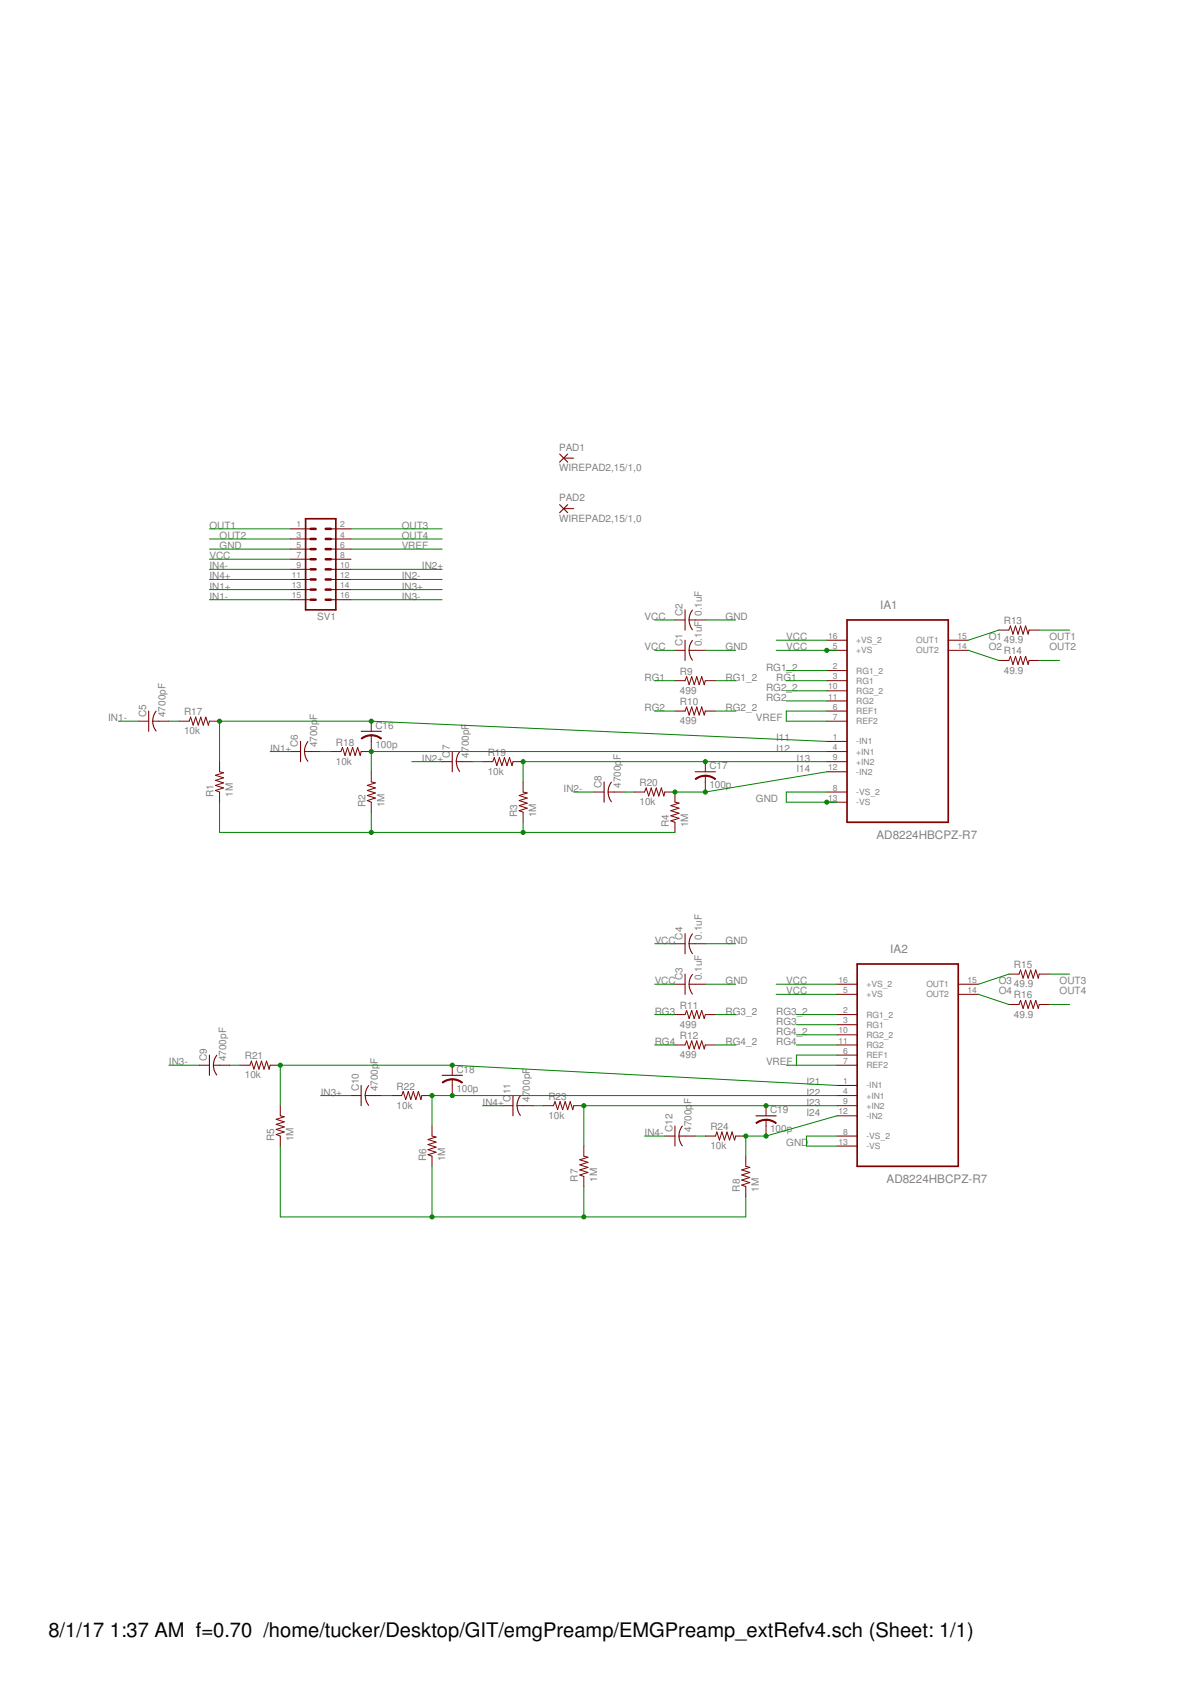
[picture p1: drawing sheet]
<svg xmlns="http://www.w3.org/2000/svg" width="210mm" height="297mm" viewBox="0 0 210 297" stroke-linecap="round" stroke-linejoin="round" font-family="sans-serif">
<g fill="none" stroke="#800000" stroke-width=".18">
<path d="M51 92.9h3.6M51 94.7h3.6M51 96.5h3.6M51 98.2h3.6M58.1 92.9h3.6M58.1 94.7h3.6M58.1 96.5h3.6M58.1 98.2h3.6M99 80.5h1.8M99 89.3h1.8M51 100h3.6M51 101.8h3.6"/>
<path d="M51 103.6h3.6M51 105.3h3.6M58.1 100h3.6M58.1 101.8h3.6M58.1 103.6h3.6M58.1 105.3h3.6M118.6 114.2h1.7M118.6 119.6h1.7l.3-.7 .5 1.4 .4-1.4 .4 1.4 .5-1.4 .4 1.4 .5-1.4 .4 1.4 .2-.7h1.8M118.6 108.9h1.7M121.1 114.2h2.8M121.1 108.9h2.8M145.2 112.5h3.6"/>
<path d="M145.2 114.2h3.6M145.2 117.8h3.6M145.2 119.6h3.6M166.6 112.5h3.5M166.6 114.2h3.5M175.4 110.7h1.8l.3-.7 .4 1.4 .5-1.4 .4 1.4 .5-1.4 .4 1.4 .4-1.4 .5 1.4 .2-.7h1.7M175.4 116h1.8l.3-.7 .4 1.4 .5-1.4 .4 1.4 .5-1.4 .4 1.4 .4-1.4 .5 1.4 .2-.7h1.7M24.3 126.7h1.8M26.8 126.7h2.9M31.5 126.7h1.7l.3-.7 .4 1.4 .5-1.4 .4 1.4 .5-1.4 .4 1.4 .5-1.4 .4 1.4 .2-.7h1.8M38.6 133.8v1.8l.7 .1-1.5 .5 1.5 .4-1.5 .5 1.5 .4-1.5 .5 1.5 .4-1.5 .5 .8 .2v1.8M51 132h1.8"/>
<path d="M53.5 132h2.8M65.2 129.2v2.8h-1.8l-.1 .7-.5-1.4-.4 1.4-.5-1.4-.4 1.4-.5-1.4-.4 1.4-.4-1.4-.3 .7h-1.8M65.2 135.6v1.8l.7 .1-1.4 .5 1.4 .4-1.4 .5 1.4 .4-1.4 .4 1.4 .5-1.4 .4 .7 .3v1.8M65.2 126.7v1.8M77.7 133.8h1.7M80.2 133.8h2.8M84.8 133.8h1.8l.2-.7 .5 1.4 .4-1.4 .5 1.4 .4-1.4 .4 1.4 .5-1.4 .4 1.4 .2-.7h1.8M91.9 137.4v1.7l.7 .2-1.4 .4 1.4 .5-1.4 .4 1.4 .5-1.4 .4 1.4 .5-1.4 .4 .7 .3v1.7M104.3 139.1h1.8M106.8 139.1h2.9M111.4 139.1h1.8l.3-.7 .4 1.4 .5-1.4 .4 1.4 .5-1.4 .4 1.4 .5-1.4 .4 1.4 .2-.7h1.8v1.8l.7 .2-1.5 .4 1.5 .5-1.5 .4 1.5 .5-1.5 .4 1.5 .4-1.5 .5 .8 .2v1.8M118.6 124.9h1.7l.3-.7 .5 1.4 .4-1.4 .4 1.4 .5-1.4 .4 1.4 .5-1.4 .4 1.4 .2-.7h1.8"/>
<path d="M123.9 133.8v1.8M123.9 136.3v2.8M145.2 121.3h3.6M145.2 123.1h3.6M145.2 124.9h3.6M145.2 126.7h3.6M145.2 130.2h3.6M145.2 132h3.6M145.2 133.8h3.6M145.2 135.6h3.6M145.2 139.1h3.6M145.2 140.9h3.6"/>
<path d="M118.6 172.9h1.7M118.6 178.2h1.7l.3-.7 .5 1.4 .4-1.4 .4 1.4 .5-1.4 .4 1.4 .5-1.4 .4 1.4 .2-.7h1.8M118.6 165.8h1.7M121.1 172.9h2.8M121.1 165.8h2.8M147 172.9h3.6M147 174.7h3.6M147 178.2h3.6M168.3 172.9h3.6M168.3 174.7h3.6M177.2 171.1h1.8l.3-.7 .4 1.4 .4-1.4 .5 1.4 .4-1.4 .5 1.4 .4-1.4 .5 1.4 .1-.7h1.8M177.2 176.4h1.8l.3-.7 .4 1.4 .4-1.4 .5 1.4 .4-1.4 .5 1.4 .4-1.4 .5 1.4 .1-.7h1.8"/>
<path d="M35 187.1h1.8M37.5 187.1h2.8M42.1 187.1h1.8l.3-.7 .4 1.4 .4-1.4 .5 1.4 .4-1.4 .5 1.4 .4-1.4 .5 1.4 .2-.7h1.7M49.2 194.2v1.8l.7 .2-1.4 .4 1.4 .5-1.4 .4 1.4 .5-1.4 .4 1.4 .4-1.4 .5 .7 .3v1.7M61.7 192.4h1.7M64.2 192.4h2.8M68.8 192.4h1.7l.3-.7 .5 1.4 .4-1.4 .5 1.4 .4-1.4 .4 1.4 .5-1.4 .4 1.4 .2-.7h1.8M75.9 197.8v1.8l.7 .1-1.4 .5 1.4 .4-1.4 .5 1.4 .4-1.4 .5 1.4 .4-1.4 .4 .7 .3v1.8M79.4 187.1v1.8M79.4 189.6v2.8M88.3 194.2h1.8M90.8 194.2h2.9"/>
<path d="M95.4 194.2h1.8l.3-.7 .4 1.4 .5-1.4 .4 1.4 .5-1.4 .4 1.4 .5-1.4 .4 1.4 .2-.7h1.8M116.8 199.6h1.8M118.6 183.6h1.7l.3-.8 .5 1.5 .4-1.5 .4 1.5 .5-1.5 .4 1.5 .5-1.5 .4 1.5 .2-.7h1.8M119.3 199.6h2.8M123.9 199.6h1.8l.2-.8 .5 1.5 .4-1.5 .5 1.5 .4-1.5 .4 1.5 .5-1.5 .4 1.5 .2-.7h1.8M134.6 194.2v1.8M134.6 196.7v2.9M147 180h3.6M147 181.8h3.6M147 183.6h3.6M147 185.3h3.6M147 187.1h3.6"/>
<path d="M147 190.7h3.6M147 192.4h3.6M147 194.2h3.6M147 196h3.6M147 199.6h3.6M102.6 201.3v1.8l.7 .2-1.5 .4 1.5 .5-1.5 .4 1.5 .5-1.5 .4 1.5 .5-1.5 .4 .8 .3v1.7M131 203.1v1.8l.7 .2-1.4 .4 1.4 .5-1.4 .4 1.4 .4-1.4 .5 1.4 .4-1.4 .5 .7 .2v1.8M147 201.3h3.6"/>
</g>
<path d="M53.7 91.1h5.3v16h-5.3zM148.8 108.9h17.8v35.5h-17.8zM150.6 169.3h17.7v35.6h-17.7z" fill="none" stroke="#800000" stroke-width=".3"/>
<g fill="none" stroke="#800000" stroke-width=".19">
<path d="M98.3 79.8l1.4 1.4M99.7 79.8l-1.4 1.4M98.3 88.6l1.4 1.5M99.7 88.6l-1.4 1.5M120.3 107.1v3.6M120.3 112.5v3.5M121.1 114.2a2.97 2.97 0 0 0 .5 1.8M121.1 108.9a2.97 2.97 0 0 0 .5 1.7M121.6 112.5a2.7 2.7 0 0 0-.6 1.7M121.6 107.2a2.81 2.81 0 0 0-.6 1.7M26.1 124.9v3.6M27.4 124.9a2.84 2.84 0 0 0 0 3.5"/>
<path d="M52.8 130.2v3.6M54.1 130.3a2.84 2.84 0 0 0 0 3.4M63.4 128.5h3.6M79.4 132v3.6M80.8 132a2.8 2.8 0 0 0-.1 3.5M106.1 137.4v3.5M106.8 139.1a2.85 2.85 0 0 0 .6 1.7M107.4 137.4a2.81 2.81 0 0 0-.6 1.7M122.1 135.6h3.6M120.3 164v3.6M120.3 171.1v3.6M121.1 172.9a2.97 2.97 0 0 0 .5 1.7"/>
<path d="M121.1 165.8a2.97 2.97 0 0 0 .5 1.7M121.6 171.2a2.7 2.7 0 0 0-.6 1.7M121.6 164a2.81 2.81 0 0 0-.6 1.8M36.8 185.3v3.6M38.1 185.4a2.84 2.84 0 0 0 0 3.4M63.4 190.7v3.5M64.7 190.7a2.76 2.76 0 0 0 0 3.5M77.7 188.9h3.5M90.1 192.4v3.6M91.4 192.5a2.84 2.84 0 0 0 0 3.4M118.6 197.8v3.5M119.8 197.8a2.84 2.84 0 0 0 0 3.5"/>
<path d="M132.8 196h3.5"/>
</g>
<g fill="none" stroke="#800000" stroke-width=".44">
<path d="M54.6 96.5h.8M54.6 94.7h.8M54.6 92.9h.8M54.6 98.2h.8M57.2 96.5h.9M57.2 94.7h.9M57.2 92.9h.9M57.2 98.2h.9M54.6 100h.8M54.6 105.3h.8M54.6 103.6h.8M54.6 101.8h.8"/>
<path d="M57.2 100h.9M57.2 105.3h.9M57.2 103.6h.9M57.2 101.8h.9"/>
</g>
<g fill="#800000" stroke="#800000" stroke-width=".18">
<path d="M65.2 129.1a2.54 2.54 0 0 1 1.8 .6l-.1 .1a2.72 2.72 0 0 0-1.7-.6z" fill-rule="evenodd"/>
<path d="M63.4 129.7l1.1-.5 .7-.1v.2a2.65 2.65 0 0 0-1.7 .5z" fill-rule="evenodd"/>
<path d="M123.9 136.2l1.2 .2 .6 .4-.1 .1a2.85 2.85 0 0 0-1.7-.5z" fill-rule="evenodd"/>
<path d="M122.1 136.8l1.1-.5 .7-.1v.2a2.72 2.72 0 0 0-1.7 .5z" fill-rule="evenodd"/>
<path d="M79.4 189.5a2.54 2.54 0 0 1 1.8 .6l-.1 .1a2.85 2.85 0 0 0-1.7-.5z" fill-rule="evenodd"/>
<path d="M77.7 190.1l1-.5 .7-.1v.2a2.85 2.85 0 0 0-1.6 .5z" fill-rule="evenodd"/>
<path d="M134.6 196.6l1.1 .2 .7 .4-.2 .2a2.85 2.85 0 0 0-1.6-.6z" fill-rule="evenodd"/>
<path d="M132.8 197.2l1-.5 .8-.1v.2a2.72 2.72 0 0 0-1.7 .6z" fill-rule="evenodd"/>
</g>
<g fill="none" stroke="#008000" stroke-width=".18">
<path d="M36.8 96.5h14.2M36.8 98.2h14.2M36.8 92.9h14.2M36.8 94.7h14.2M61.7 96.5h16M61.7 92.9h16M61.7 94.7h16M36.8 103.6h14.2M36.8 105.3h14.2M36.8 100h14.2M36.8 101.8h14.2M61.7 103.6h16"/>
<path d="M61.7 105.3h16M61.7 100h16M61.7 101.8h16M115 108.9h3.6M115 114.2h3.6M115 119.6h3.6M123.9 108.9h5.3M123.9 114.2h5.3M125.7 119.6h3.5M136.3 114.2h10.7M136.3 112.5h8.9M138.1 119.6h7.1"/>
<path d="M138.1 117.8h7.1M170.1 114.2l5.3 1.8M175.4 110.7l-5.3 1.8M182.5 110.7h5.4M182.5 116h3.6M20.8 126.7h3.5M29.7 126.7h1.8M47.5 132h3.5M56.3 132h1.8M72.3 133.8h5.4M83 133.8h1.8M100.8 139.1h3.5"/>
<path d="M109.7 139.1h1.7M115 124.9h3.6M125.7 124.9h3.5M138.1 123.1h7.1M138.1 121.3h7.1M145.2 130.2l-80-3.5h-26.6v7.1M145.2 124.9h-7.1v1.8h7.1M145.2 139.1h-7.1v1.8h8.9M145.2 135.6l-21.3 3.5h-5.3M145.2 132h-80v3.6M145.2 133.8h-53.3v3.6M38.6 140.9v5.3h80"/>
<path d="M65.2 142.7v3.5M91.9 144.4v1.8M115 165.8h3.6M115 172.9h3.6M115 178.2h3.6M123.9 165.8h5.3M123.9 172.9h5.3M125.7 178.2h3.5M136.3 172.9h10.7M136.3 174.7h10.7M139.9 178.2h7.1M171.9 174.7l5.3 1.7"/>
<path d="M177.2 171.1l-5.3 1.8M184.3 171.1h3.6M184.3 176.4h3.6M29.7 187.1h5.3M40.3 187.1h1.8M56.3 192.4h5.4M67 192.4h1.8M84.8 194.2h3.5M93.7 194.2h1.7M113.2 199.6h3.6M115 183.6h3.6M122.1 199.6h1.8"/>
<path d="M125.7 183.6h3.5M138.1 187.1h8.9M139.9 180h7.1M139.9 183.6h7.1M139.9 181.8h7.1M147 190.7l-67.6-3.6h-30.2v7.1M147 185.3h-7.1v1.8M147 196l-12.4 3.6h-3.6v3.5M147 199.6h-5.3v1.7h5.3M147 192.4h-71.1v5.4M147 194.2h-44.4v7.1M49.2 201.3v12.5h81.8v-3.6"/>
<path d="M75.9 204.9v8.9M102.6 208.4v5.4"/>
</g>
<g fill="#008000" stroke="#008000" stroke-width=".18">
<circle cx="145.2" cy="140.9" r=".36"/>
<circle cx="65.2" cy="146.2" r=".36"/>
<circle cx="91.9" cy="146.2" r=".36"/>
<circle cx="75.9" cy="213.8" r=".36"/>
<circle cx="102.6" cy="213.8" r=".36"/>
<circle cx="145.2" cy="114.2" r=".36"/>
<circle cx="38.6" cy="126.7" r=".36"/>
<circle cx="65.2" cy="126.7" r=".36"/>
<circle cx="65.2" cy="132" r=".36"/>
<circle cx="91.9" cy="133.8" r=".36"/>
<circle cx="123.9" cy="133.8" r=".36"/>
<circle cx="118.6" cy="139.1" r=".36"/>
<circle cx="123.9" cy="139.1" r=".36"/>
<circle cx="49.2" cy="187.1" r=".36"/>
<circle cx="79.4" cy="187.1" r=".36"/>
<circle cx="75.9" cy="192.4" r=".36"/>
<circle cx="79.4" cy="192.4" r=".36"/>
<circle cx="102.6" cy="194.2" r=".36"/>
<circle cx="134.6" cy="194.2" r=".36"/>
<circle cx="131" cy="199.6" r=".36"/>
<circle cx="134.6" cy="199.6" r=".36"/>
</g>
<g font-size="3.5">
<text x="8.5" y="287.5">8/1/17</text>
<text x="19.3" y="287.5">1:37 AM f=0.70 /home/tucker/Desktop/GIT/emgPreamp/EMGPreamp_extRefv4.sch (Sheet: 1/1)</text>
</g>
<g font-size="2.1" fill="#808080">
<text x="154.6" y="107.1">IA1</text>
<text x="153.9" y="147.4">AD8224HBCPZ-R7</text>
<text x="156.4" y="167.5">IA2</text>
<text x="155.7" y="207.8">AD8224HBCPZ-R7</text>
</g>
<g font-size="1.8" fill="#808080">
<text x="98.2" y="82.8">WIREPAD2,15/1,0</text>
<text x="98.2" y="79.2">PAD1</text>
<text x="98.2" y="88.1">PAD2</text>
<text x="36.8" y="92.9">OUT1</text>
<text x="38.6" y="94.7">OUT2</text>
<text x="70.6" y="92.9">OUT3</text>
<text x="70.6" y="94.7">OUT4</text>
<text x="98.2" y="91.7">WIREPAD2,15/1,0</text>
<text x="36.8" y="98.2">VCC</text>
<text x="36.8" y="101.8">IN4+</text>
<text x="36.8" y="100">IN4-</text>
<text x="38.6" y="96.5">GND</text>
<text x="70.6" y="96.5">VREF</text>
<text x="70.6" y="101.8">IN2-</text>
<text x="74.1" y="100">IN2+</text>
<text x="36.8" y="103.6">IN1+</text>
<text x="36.8" y="105.3">IN1-</text>
<text x="70.6" y="103.6">IN3+</text>
<text x="70.6" y="105.3">IN3-</text>
<text x="55.7" y="108.9">SV1</text>
<text x="113.2" y="108.9">VCC</text>
<text x="119.9" y="113.5" transform="rotate(-90 119.9 113.5)">C1</text>
<text x="119.9" y="108.2" transform="rotate(-90 119.9 108.2)">C2</text>
<text x="123.3" y="113.5" transform="rotate(-90 123.3 113.5)">0.1uF 0.1uF</text>
<text x="127.4" y="108.9">GND</text>
<text x="138.1" y="112.5">VCC</text>
<text x="173.7" y="112.5">O1</text>
<text x="176.3" y="113">49.9</text>
<text x="176.3" y="109.6">R13</text>
<text x="184.3" y="112.5">OUT1</text>
<text x="113.2" y="114.2">VCC</text>
<text x="113.2" y="119.6">RG1</text>
<text x="119.4" y="118.5">R9</text>
<text x="127.4" y="114.2">GND</text>
<text x="127.4" y="119.6">RG1_2</text>
<text x="134.6" y="117.8">RG1_2</text>
<text x="136.3" y="119.6">RG1</text>
<text x="138.1" y="114.2">VCC</text>
<text x="173.7" y="114.2">O2</text>
<text x="176.3" y="118.3">49.9</text>
<text x="176.3" y="115">R14</text>
<text x="184.3" y="114.2">OUT2</text>
<text x="25.7" y="126" transform="rotate(-90 25.7 126)">C5</text>
<text x="29" y="126" transform="rotate(-90 29 126)">4700pF</text>
<text x="32.3" y="125.6">R17</text>
<text x="113.2" y="124.9">RG2</text>
<text x="119.4" y="121.9">499</text>
<text x="119.4" y="123.9">R10</text>
<text x="127.4" y="124.9">RG2_2</text>
<text x="134.6" y="123.1">RG2</text>
<text x="134.6" y="121.3">RG2_2</text>
<text x="19" y="126.7">IN1-</text>
<text x="32.3" y="129">10k</text>
<text x="52.3" y="131.3" transform="rotate(-90 52.3 131.3)">C6</text>
<text x="55.7" y="131.3" transform="rotate(-90 55.7 131.3)">4700p</text>
<text x="55.7" y="126.4" transform="rotate(-90 55.7 126.4)">F</text>
<text x="59" y="131">R18</text>
<text x="65.9" y="131.4">100p</text>
<text x="65.9" y="128">C16</text>
<text x="79" y="131.8" transform="rotate(-90 79 131.8)">7</text>
<text x="119.4" y="127.2">499</text>
<text x="132.8" y="126.7">VREF</text>
<text x="136.3" y="130.2">I11</text>
<text x="47.4" y="132">IN1+</text>
<text x="59" y="134.3">10k</text>
<text x="74.1" y="133.8">IN2+</text>
<text x="79" y="133.1" transform="rotate(-90 79 133.1)">C</text>
<text x="82.4" y="133.1" transform="rotate(-90 82.4 133.1)">4700pF</text>
<text x="85.7" y="136.1">10k</text>
<text x="85.7" y="132.7">R19</text>
<text x="109" y="133.5" transform="rotate(-90 109 133.5)">F</text>
<text x="124.6" y="135.1">C17</text>
<text x="136.3" y="132">I12</text>
<text x="139.9" y="133.8">I13</text>
<text x="139.9" y="135.6">I14</text>
<text x="37.5" y="140" transform="rotate(-90 37.5 140)">R1</text>
<text x="40.9" y="140" transform="rotate(-90 40.9 140)">1M</text>
<text x="64.2" y="141.8" transform="rotate(-90 64.2 141.8)">R2</text>
<text x="67.5" y="141.8" transform="rotate(-90 67.5 141.8)">1M</text>
<text x="90.8" y="143.6" transform="rotate(-90 90.8 143.6)">R3</text>
<text x="94.2" y="143.6" transform="rotate(-90 94.2 143.6)">1M</text>
<text x="99" y="139.1">IN2-</text>
<text x="105.7" y="138.4" transform="rotate(-90 105.7 138.4)">C8</text>
<text x="109" y="138.4" transform="rotate(-90 109 138.4)">4700p</text>
<text x="112.3" y="141.4">10k</text>
<text x="112.3" y="138.1">R20</text>
<text x="124.6" y="138.5">100p</text>
<text x="132.8" y="140.9">GND</text>
<text x="117.5" y="145.3" transform="rotate(-90 117.5 145.3)">R4</text>
<text x="120.9" y="145.3" transform="rotate(-90 120.9 145.3)">1M</text>
<text x="115" y="165.8">VCC</text>
<text x="119.9" y="165.1" transform="rotate(-90 119.9 165.1)">C4</text>
<text x="123.3" y="165.1" transform="rotate(-90 123.3 165.1)">0.1uF</text>
<text x="127.4" y="165.8">GND</text>
<text x="115" y="172.9">VCC</text>
<text x="119.9" y="172.2" transform="rotate(-90 119.9 172.2)">C3</text>
<text x="123.3" y="172.2" transform="rotate(-90 123.3 172.2)">0.1uF</text>
<text x="127.4" y="172.9">GND</text>
<text x="138.1" y="172.9">VCC</text>
<text x="175.4" y="172.9">O3</text>
<text x="178.1" y="173.4">49.9</text>
<text x="178.1" y="170.1">R15</text>
<text x="186.1" y="172.9">OUT3</text>
<text x="115" y="178.2">RG3</text>
<text x="119.4" y="177.2">R11</text>
<text x="127.4" y="178.2">RG3_2</text>
<text x="136.3" y="180">RG3</text>
<text x="136.3" y="178.2">RG3_2</text>
<text x="138.1" y="174.7">VCC</text>
<text x="175.4" y="174.7">O4</text>
<text x="178.1" y="178.8">49.9</text>
<text x="178.1" y="175.4">R16</text>
<text x="186.1" y="174.7">OUT4</text>
<text x="115" y="183.6">RG4</text>
<text x="119.4" y="180.5">499</text>
<text x="119.4" y="185.9">499</text>
<text x="119.4" y="182.5">R12</text>
<text x="127.4" y="183.6">RG4_2</text>
<text x="136.3" y="183.6">RG4</text>
<text x="136.3" y="181.8">RG4_2</text>
<text x="29.7" y="187.1">IN3-</text>
<text x="36.3" y="186.4" transform="rotate(-90 36.3 186.4)">C9</text>
<text x="39.7" y="186.4" transform="rotate(-90 39.7 186.4)">4700pF</text>
<text x="43" y="189.4">10k</text>
<text x="43" y="186.1">R21</text>
<text x="63" y="191.7" transform="rotate(-90 63 191.7)">C10</text>
<text x="66.4" y="191.7" transform="rotate(-90 66.4 191.7)">4700p</text>
<text x="66.4" y="186.9" transform="rotate(-90 66.4 186.9)">F</text>
<text x="69.7" y="191.4">R22</text>
<text x="80.2" y="191.8">100p</text>
<text x="80.2" y="188.4">C18</text>
<text x="134.6" y="187.1">VREF</text>
<text x="141.7" y="190.7">I21</text>
<text x="56.3" y="192.4">IN3+</text>
<text x="69.7" y="194.8">10k</text>
<text x="84.8" y="194.2">IN4+</text>
<text x="89.7" y="193.5" transform="rotate(-90 89.7 193.5)">C</text>
<text x="89.7" y="192.2" transform="rotate(-90 89.7 192.2)">11</text>
<text x="93" y="193.5" transform="rotate(-90 93 193.5)">4700pF</text>
<text x="96.3" y="196.5">10k</text>
<text x="96.3" y="193.2">R23</text>
<text x="121.5" y="194" transform="rotate(-90 121.5 194)">F</text>
<text x="135.3" y="195.6">C19</text>
<text x="141.7" y="192.4">I22</text>
<text x="141.7" y="194.2">I23</text>
<text x="141.7" y="196">I24</text>
<text x="48.2" y="200.4" transform="rotate(-90 48.2 200.4)">R5</text>
<text x="51.5" y="200.4" transform="rotate(-90 51.5 200.4)">1M</text>
<text x="74.8" y="204" transform="rotate(-90 74.8 204)">R6</text>
<text x="78.2" y="204" transform="rotate(-90 78.2 204)">1M</text>
<text x="113.2" y="199.5">IN4-</text>
<text x="118.1" y="198.8" transform="rotate(-90 118.1 198.8)">C12</text>
<text x="121.5" y="198.8" transform="rotate(-90 121.5 198.8)">4700p</text>
<text x="124.8" y="201.9">10k</text>
<text x="124.8" y="198.5">R24</text>
<text x="135.3" y="198.9">100p</text>
<text x="138.1" y="201.3">GND</text>
<text x="101.5" y="207.5" transform="rotate(-90 101.5 207.5)">R7</text>
<text x="104.9" y="207.5" transform="rotate(-90 104.9 207.5)">1M</text>
<text x="129.9" y="209.3" transform="rotate(-90 129.9 209.3)">R8</text>
<text x="133.3" y="209.3" transform="rotate(-90 133.3 209.3)">1M</text>
</g>
<g font-size="1.5" fill="#808080">
<text x="52.1" y="92.7">1</text>
<text x="52.1" y="94.4">3</text>
<text x="59.7" y="92.7">2</text>
<text x="59.7" y="94.4">4</text>
<text x="51.3" y="101.5">11</text>
<text x="52.1" y="96.2">5</text>
<text x="52.1" y="98">7</text>
<text x="52.1" y="99.8">9</text>
<text x="59.7" y="96.2">6</text>
<text x="59.7" y="98">8</text>
<text x="59.7" y="99.8">10</text>
<text x="59.7" y="101.5">12</text>
<text x="51.3" y="103.3">13</text>
<text x="51.3" y="105.1">15</text>
<text x="59.7" y="103.3">14</text>
<text x="59.7" y="105.1">16</text>
<text x="145.5" y="112.2">16</text>
<text x="146.3" y="114">5</text>
<text x="150.4" y="113">+VS_2</text>
<text x="160.9" y="113">OUT1</text>
<text x="168.2" y="112.2">15</text>
<text x="168.2" y="114">14</text>
<text x="146.3" y="117.5">2</text>
<text x="146.3" y="119.3">3</text>
<text x="150.4" y="114.8">+VS</text>
<text x="150.4" y="118.3">RG1_2</text>
<text x="160.9" y="114.8">OUT2</text>
<text x="145.5" y="121.1">10</text>
<text x="145.5" y="122.9">11</text>
<text x="146.3" y="124.7">6</text>
<text x="150.4" y="120.1">RG1</text>
<text x="150.4" y="121.9">RG2_2</text>
<text x="150.4" y="123.7">RG2</text>
<text x="150.4" y="125.4">REF1</text>
<text x="146.3" y="126.4">7</text>
<text x="146.3" y="130">1</text>
<text x="146.3" y="131.8">4</text>
<text x="150.4" y="127.2">REF2</text>
<text x="150.4" y="130.8">-IN1</text>
<text x="145.5" y="135.3">12</text>
<text x="146.3" y="133.5">9</text>
<text x="150.4" y="132.5">+IN1</text>
<text x="150.4" y="134.3">+IN2</text>
<text x="150.4" y="136.1">-IN2</text>
<text x="145.5" y="140.6">13</text>
<text x="146.3" y="138.9">8</text>
<text x="150.4" y="139.7">-VS_2</text>
<text x="150.4" y="141.4">-VS</text>
<text x="147.3" y="172.6">16</text>
<text x="152.2" y="173.4">+VS_2</text>
<text x="162.7" y="173.4">OUT1</text>
<text x="170" y="172.6">15</text>
<text x="148.1" y="174.4">5</text>
<text x="148.1" y="178">2</text>
<text x="148.1" y="179.7">3</text>
<text x="152.2" y="175.2">+VS</text>
<text x="152.2" y="178.8">RG1_2</text>
<text x="162.7" y="175.2">OUT2</text>
<text x="170" y="174.4">14</text>
<text x="147.3" y="181.5">10</text>
<text x="147.3" y="183.3">11</text>
<text x="148.1" y="185.1">6</text>
<text x="152.2" y="180.5">RG1</text>
<text x="152.2" y="182.3">RG2_2</text>
<text x="152.2" y="184.1">RG2</text>
<text x="152.2" y="185.9">REF1</text>
<text x="148.1" y="186.9">7</text>
<text x="148.1" y="190.4">1</text>
<text x="152.2" y="187.6">REF2</text>
<text x="152.2" y="191.2">-IN1</text>
<text x="147.3" y="195.7">12</text>
<text x="148.1" y="192.2">4</text>
<text x="148.1" y="194">9</text>
<text x="152.2" y="193">+IN1</text>
<text x="152.2" y="194.8">+IN2</text>
<text x="152.2" y="196.5">-IN2</text>
<text x="147.3" y="201.1">13</text>
<text x="148.1" y="199.3">8</text>
<text x="152.2" y="200.1">-VS_2</text>
<text x="152.2" y="201.9">-VS</text>
</g>
</svg>
